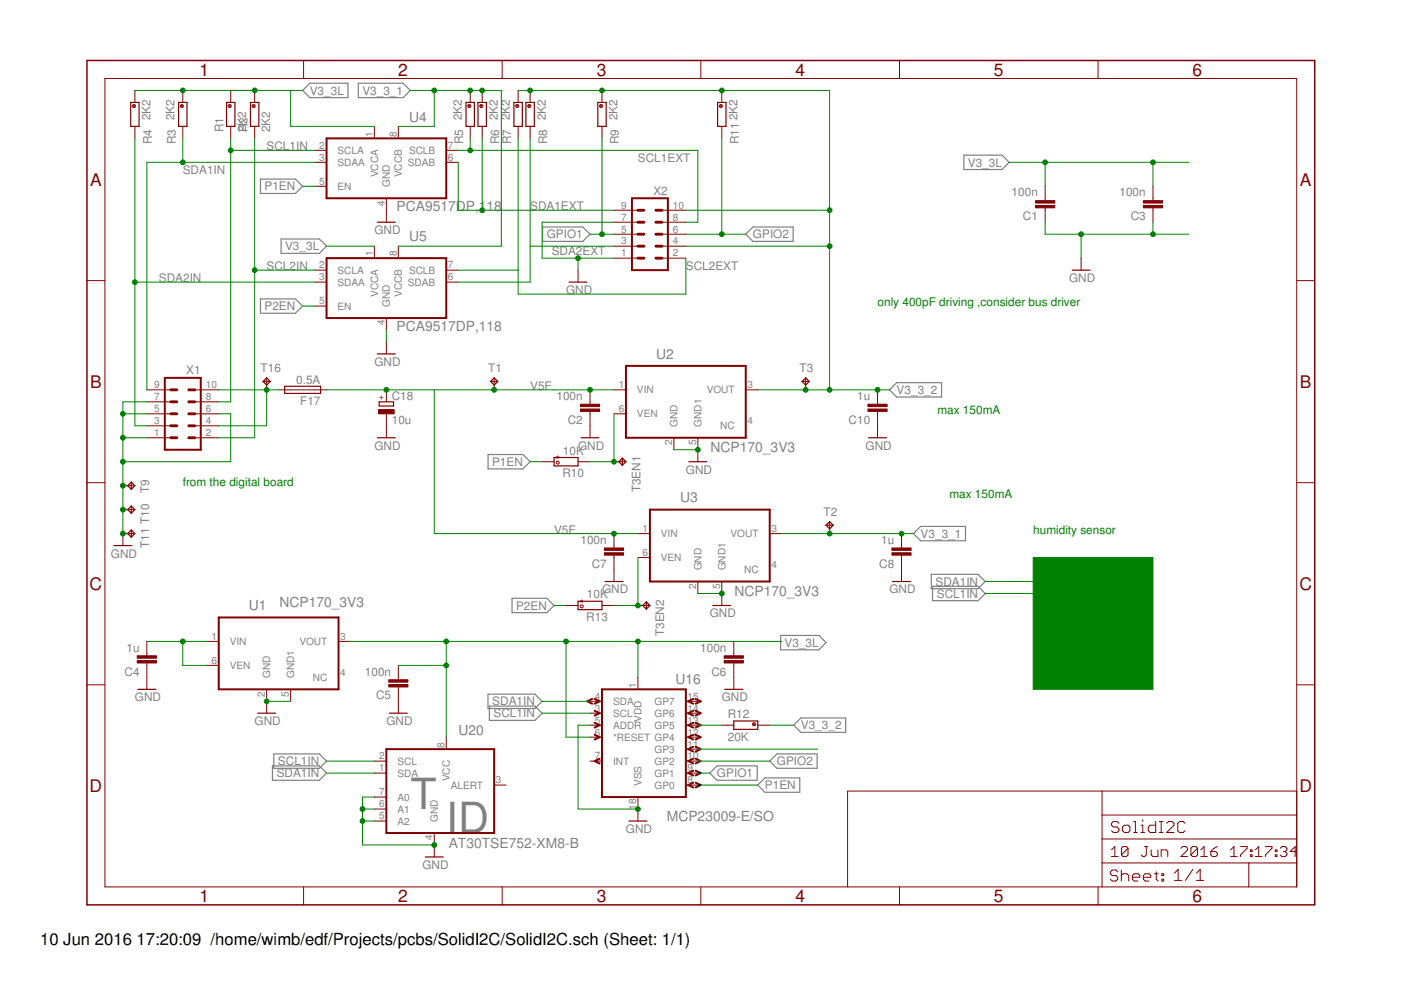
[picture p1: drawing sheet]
<svg xmlns="http://www.w3.org/2000/svg" width="297mm" height="210mm" viewBox="0 0 297 210" stroke-linecap="round" stroke-linejoin="round" font-family="sans-serif">
<g fill="none" stroke="#808080" stroke-width=".25">
<path d="M65.7 17.7h8.1v3h-8.1l-1.5-1.5zM76 17.7h9.5l1.5 1.5-1.5 1.5h-9.5zM55.2 38h7.4l1.6 1.5-1.6 1.5h-7.4zM204.4 32.9h8l1.6 1.5-1.6 1.5h-8zM59.6 50.7h8.1l1.5 1.5-1.5 1.5h-8.1zM115 48.1h8.6l1.5 1.6-1.5 1.5h-8.6zM159.6 48.1h8.6v3.1h-8.6l-1.5-1.5zM55.2 63.4h7.4l1.6 1.5-1.6 1.5h-7.4zM103.5 96.4h7.4l1.5 1.5-1.5 1.5h-7.4zM188.6 82.7l1.5-1.6h9.5v3.1h-9.5zM193.7 113.1l1.5-1.5h9.5v3.1h-9.5zM108.6 126.9h7.4l1.5 1.5-1.5 1.5h-7.4z"/>
<path d="M165.5 134.7h8.1l1.5 1.5-1.5 1.6h-8.1zM197.4 121.8h10l1.5 1.5-1.5 1.5h-10zM197.7 124.3h9.7l1.5 1.5-1.5 1.6h-9.7zM58 159.9h9.7l1.5 1.5-1.5 1.5h-9.7zM103.5 147.2h9.9l1.5 1.5-1.5 1.5h-9.9zM103.8 149.7h9.6l1.5 1.5-1.5 1.5h-9.6zM168.3 153.8l1.5-1.6h9.5v3.1h-9.5zM57.8 162.4h9.9l1.5 1.5-1.5 1.5h-9.9zM150.5 163.9l1.5-1.5h8.5v3h-8.5zM160.7 166.5l1.5-1.6h7.4v3.1h-7.4zM163.2 161.4l1.5-1.5h8.5v3h-8.5z"/>
</g>
<g fill="none" stroke="#800000" stroke-width=".21">
<path d="M22.2 16.6h252.7v171.4h-252.7zM28.6 19.2v2.5M38.8 19.2v2.5M48.9 19.2v2.5M54 19.2v2.5M64.4 12.8v3.8M99.7 19.2v2.5M102.2 19.2v2.5M106.5 12.8v3.8M109.9 19.2v2.5M112.4 19.2v2.5M127.6 19.2v2.5"/>
<path d="M148.6 12.8v3.8M153 19.2v2.5M190.7 12.8v3.8M232.8 12.8v3.8M28.6 26.8v2.5M38.8 26.8v2.5M48.9 26.8v2.5M54 26.8v2.5M66.7 31.9h2.5M66.7 39.5h2.5M66.7 34.4h2.5M79.4 26.8v2.5"/>
<path d="M84.5 26.8v2.5M94.6 31.9h2.6M94.6 34.4h2.6M99.7 26.8v2.5M102.2 26.8v2.5M109.9 26.8v2.5M112.4 26.8v2.5M127.6 26.8v2.5M153 26.8v2.5M221.6 39.5v3M244.5 39.5v3M18.4 59.5h3.8"/>
<path d="M66.7 57.3h2.5M66.7 59.8h2.5M79.4 52.2v2.5M81.9 42v5.1M84.5 52.2v2.5M94.6 57.3h2.6M94.6 59.8h2.6M122.6 57.3v2.5M130.2 54.7h5.1M130.2 52.2h5.1M130.2 49.7h5.1M130.2 47.1h5.1"/>
<path d="M130.2 44.6h5.1M140.3 54.7h5.1M140.3 52.2h5.1M140.3 49.7h5.1M140.3 47.1h5.1M140.3 44.6h5.1M221.6 44.1v3M229.2 54.7v2.6M244.5 44.1v3M274.9 59.5h3.8M66.7 64.9h2.5M81.9 67.4v2.6"/>
<path d="M81.9 72.5v2.5M31.1 82.7h5.1M31.1 92.8h5.1M31.1 90.3h5.1M31.1 87.7h5.1M31.1 85.2h5.1M41.3 82.7h5.1M41.3 92.8h5.1M41.3 90.3h5.1M41.3 87.7h5.1M41.3 85.2h5.1M56.5 80.1v2.6"/>
<path d="M59.1 82.7h10.1M81.9 82.7v2.5M81.9 87.7v5.1M104.8 80.1v2.6M114.9 97.9h2.6M122.6 97.9h2.5M125.1 82.7v3M125.1 87.2v5.6M130.2 97.9h2.5M130.2 82.7h2.5M130.2 87.7h2.5M142.9 92.8v2.6"/>
<path d="M148 92.8v5.1M158.1 82.7h2.6M170.8 80.1v2.6M186.1 82.7v3M186.1 87.2v5.6M18.4 102.3h3.8M26.1 103h2.5M26.1 108.1h2.5M28.6 113.1h-2.5v2.6M130.2 113.1v3.1M130.2 117.7v5.6M135.3 113.1h2.5"/>
<path d="M135.3 118.2h2.5M163.2 113.1h2.5M175.9 110.6v2.5M191.1 113.1v3.1M191.1 117.7v5.6M274.9 102.3h3.8M31.1 136v3M43.8 136h2.6M71.8 136h2.5M120 128.4h2.6M127.6 128.4h2.6M135.3 128.4h2.5"/>
<path d="M148 123.3v2.5M153 123.3v5.1M155.6 136v3M18.4 145.2h3.8M31.1 140.6v5.6M43.8 141.1h2.6M56.5 146.2v5M61.6 146.2v2.5M84.5 141.1v3M84.5 145.6v5.6M94.6 156.3v2.5M125.1 151.2h2.5"/>
<path d="M125.1 153.8h2.5M125.1 156.3h2.5M125.1 148.7h2.5M135.3 143.6v2.6M145.4 151.2h2.6M145.4 153.8h2.6M145.4 156.3h2.6M145.4 148.7h2.6M145.4 158.8h2.6M153 153.8h2.6M155.6 140.6v5.6M160.7 153.8h2.5"/>
<path d="M274.9 145.2h3.8M79.4 161.4h2.5M79.4 163.9h2.5M79.4 169h2.5M79.4 171.5h2.5M79.4 174.1h2.5M92.1 176.6v5.1M104.8 166.5h2.5M125.1 161.4h2.5M135.3 169v5.1M145.4 161.4h2.6M145.4 163.9h2.6"/>
<path d="M145.4 166.5h2.6M233.7 167.7v20.3M233.7 177.9h41.2M233.7 172.8h41.2M237.2 174.6l-.4-.4h-.7l-.4 .4v.4l.4 .3h.7l.4 .4v.4l-.4 .4h-.7l-.4-.4M238 175.3l.4-.3h.8l.4 .3v.8l-.4 .4h-.8l-.4-.4zM239.2 179.9v1.4l-.4 .3h-.7l-.3-.3M239.2 179.9l-.4-.4h-.7l-.3 .4v1.4M239.2 179.9l-1.4 1.4M240.3 174.2h.4v2.3M240.3 176.5h.8M241.9 176.5h.8"/>
<path d="M241.9 175h.4v1.5M242.3 173.8v.4M242.7 179.5h.7M243 179.5v1.8l-.3 .3h-.4l-.3-.3M245 174.2v2.3h-1.1l-.4-.4v-.8l.4-.3h1.1M245.8 174.2h.8M245.8 176.5h.8M246.2 174.2v2.3M247.4 174.6l.4-.4h.7l.4 .4v.4l-1.5 1.5h1.5M250.4 179.9l.3-.4h.7l.4 .4v.3l-1.4 1.4h1.4M251.2 174.6l-.3-.4h-.8l-.4 .4v1.5l.4 .4h.8l.3-.4M253.9 179.9v1.4l-.3 .3h-.8l-.3-.3"/>
<path d="M253.9 179.9l-.3-.4h-.8l-.3 .4v1.4M253.9 179.9l-1.4 1.4M258.1 179.5l-.7 .4-.7 .7M263 179.5h1.4v.4l-1.4 1.4v.3M268.3 179.5h1.4v.4l-1.4 1.4v.3M271.4 179.9l.4-.4h.7l.3 .4v.3l-.3 .4M274.9 167.7h-95.2v20.3M64.4 188v3.9M106.5 188v3.9M148.6 188v3.9M190.7 188v3.9M232.8 188v3.9"/>
<path d="M233.7 183h41.2M235.6 180.2l.8-.7v2.1M235.6 181.6h1.5M237 184.8l-.4-.3h-.8l-.4 .3v.5l.4 .3h.8l.4 .4v.4l-.4 .4h-.8l-.4-.4M237.7 184.5v2.3M237.7 185.6l.4-.3h.8l.4 .3v1.2M240.1 186h1.6v-.4l-.4-.3h-.8l-.4 .3v.8l.4 .4h.8M242.4 186h1.6v-.4l-.4-.3h-.8l-.4 .3v.8l.4 .4h.8M244.1 180.2v1.1l.3 .3h1.1v-1.4M244.8 185.3h.8M245.2 184.8v1.6l.4 .4M246.2 181.6v-1.4h1l.4 .4v1"/>
<path d="M246.3 185.3h.4v.3h-.4zM246.3 186.4h.4v.4h-.4zM249 185.1l.8-.8v2.4M249 186.7h1.6M252.9 184.3l-1.6 2.4M253.7 186.7h1.5M253.7 185.1l.8-.8v2.4M254.6 181.6h1.4M254.6 180.2l.7-.7v2.1M256.7 180.6h1.1l.3 .3v.4l-.3 .3h-.8l-.3-.3zM260.9 181.6h1.4M260.9 180.2l.7-.7v2.1"/>
<path d="M264.8 183v5M265.1 181.3h.4v.3h-.4zM265.1 180.2h.4v.4h-.4zM266.2 181.6h1.4M266.2 180.2l.7-.7v2.1M270.4 181.3h.3v.3h-.3zM270.4 180.2h.3v.4h-.3zM272.1 180.6h.4M272.5 180.6l.3 .3v.4l-.3 .3h-.7l-.4-.3M275 180.6h-1.5l1.1-1.1v2.1"/>
<circle cx="28.4" cy="22.5" r=".32"/>
<circle cx="38.6" cy="22.5" r=".32"/>
<circle cx="48.7" cy="22.5" r=".32"/>
<circle cx="53.8" cy="22.5" r=".32"/>
<circle cx="99.5" cy="22.5" r=".32"/>
<circle cx="102" cy="22.5" r=".32"/>
<circle cx="109.7" cy="22.5" r=".32"/>
<circle cx="112.2" cy="22.5" r=".32"/>
<circle cx="127.4" cy="22.5" r=".32"/>
<circle cx="152.8" cy="22.5" r=".32"/>
<circle cx="118.3" cy="98.1" r=".32"/>
<circle cx="123.3" cy="128.6" r=".32"/>
<circle cx="159.9" cy="153.6" r=".32"/>
</g>
<path d="M18.4 12.8h260.3v179.1h-260.3z" fill="none" stroke="#800000" stroke-width=".32"/>
<g fill="none" stroke="#800000" stroke-width=".25">
<path d="M27.7 21.7h1.8v5.1h-1.8zM37.9 21.7h1.7v5.1h-1.7zM48 21.7h1.8v5.1h-1.8zM53.1 21.7h1.8v5.1h-1.8zM98.8 21.7h1.8v5.1h-1.8zM101.3 21.7h1.8v5.1h-1.8zM109 21.7h1.7v5.1h-1.7zM111.5 21.7h1.8v5.1h-1.8zM126.7 21.7h1.8v5.1h-1.8zM152.1 21.7h1.8v5.1h-1.8zM80 47.1h3.8M120.6 59.8h3.9"/>
<path d="M227.3 57.3h3.8M80 75h3.8M55.8 80.9h1.5M55.8 80.9l.7-.8 .8 .8M55.8 80.9l.7 .7 .8-.7M60.3 81.9h7.7v1.5h-7.7zM80 92.8h3.8M80.4 85.2h3v.9h-3zM104 80.9h1.5M104 80.9l.8-.8 .7 .8M104 80.9l.8 .7 .7-.7M117.5 97h5.1v1.8h-5.1z"/>
<path d="M123.2 92.8h3.8M132 97.1l.7 .8-.7 .8M132 97.1l-.8 .8 .8 .8M132 97.1v1.6M146 97.9h3.9M170.1 80.9l.7-.8 .8 .8M170.1 80.9l.7 .7 .8-.7M170.1 80.9h1.5M184.1 92.8h3.9M24.2 115.7h3.8M27.8 102.2l.8 .8-.8 .7M27.8 102.2l-.7 .8 .7 .7"/>
<path d="M27.8 102.2v1.5M27.8 107.3v1.5M27.8 112.4v1.5M27.8 107.3l.8 .8-.8 .7M27.8 107.3l-.7 .8 .7 .7M27.8 112.4l.8 .7-.8 .8M27.8 112.4l-.7 .7 .7 .8M175.1 111.4l.8-.8 .8 .8M175.1 111.4l.8 .7 .8-.7M175.1 111.4h1.6M122.6 127.5h5v1.8h-5zM128.3 123.3h3.8"/>
<path d="M137 127.6l.8 .8-.8 .7M137 127.6l-.7 .8 .7 .7M137 127.6v1.5M151.1 128.4h3.8M189.2 123.3h3.8M29.2 146.2h3.8M54.6 151.2h3.8M82.5 151.2h3.9M153.7 146.2h3.8M155.6 152.9h5.1v1.7h-5.1zM133.3 174.1h3.9M90.2 181.7h3.8"/>
</g>
<g fill="#800000" stroke="#800000" stroke-width=".21">
<path d="M123.1 85.7h4v.5h-4z"/>
<path d="M123.1 86.7h4v.5h-4z"/>
<path d="M184 85.7h4.1v.5h-4.1z"/>
<path d="M184 86.7h4.1v.5h-4.1z"/>
<path d="M80.3 86.8h3.3v.9h-3.3z"/>
<path d="M219.6 42.5h4v.6h-4z"/>
<path d="M219.6 43.6h4v.5h-4z"/>
<path d="M242.4 42.5h4.1v.6h-4.1z"/>
<path d="M242.4 43.6h4.1v.5h-4.1z"/>
<path d="M29.1 139h4.1v.6h-4.1z"/>
<path d="M29.1 140.1h4.1v.5h-4.1z"/>
<path d="M82.4 144.1h4.1v.5h-4.1z"/>
<path d="M82.4 145.1h4.1v.5h-4.1z"/>
<path d="M153.5 139h4.1v.6h-4.1z"/>
<path d="M153.5 140.1h4.1v.5h-4.1z"/>
<path d="M128.1 116.2h4.1v.5h-4.1z"/>
<path d="M128.1 117.2h4.1v.5h-4.1z"/>
<path d="M189.1 116.2h4.1v.5h-4.1z"/>
<path d="M189.1 117.2h4.1v.5h-4.1z"/>
</g>
<g fill="none" stroke="#800000" stroke-width=".42">
<path d="M69.2 29.3h25.4v12.7h-25.4zM69.2 54.7h25.4v12.7h-25.4zM134 42h7.6v15.3h-7.6zM132.7 77.6h25.4v15.2h-25.4zM34.9 80.1h7.7v15.3h-7.7zM137.8 108.1h25.4v15.2h-25.4zM46.4 130.9h25.4v15.3h-25.4zM81.9 158.8h22.9v17.8h-22.9zM125.6 148.2l-1.1 .5 1.1 .5M126.1 150.7l1 .5-1 .5M126.1 153.2l1 .6-1 .5M126.1 155.8l1 .5-1 .5"/>
<path d="M126.1 148.2l1 .5-1 .5M127.6 146.2h17.8v22.8h-17.8zM147 158.3l-1.1 .5 1.1 .5M147 155.8l-1.1 .5 1.1 .5M147 153.2l-1.1 .6 1.1 .5M147 150.7l-1.1 .5 1.1 .5M147 148.2l-1.1 .5 1.1 .5M147.5 158.3l1 .5-1 .5M147.5 155.8l1 .5-1 .5M147.5 153.2l1 .6-1 .5M147.5 150.7l1 .5-1 .5M147.5 148.2l1 .5-1 .5"/>
<path d="M127.1 160.9l-1 .5 1 .5M147 165.9l-1.1 .6 1.1 .5M147 163.4l-1.1 .5 1.1 .5M147 160.9l-1.1 .5 1.1 .5M147.5 165.9l1 .6-1 .5M147.5 163.4l1 .5-1 .5M147.5 160.9l1 .5-1 .5"/>
</g>
<g fill="none" stroke="#800000" stroke-width=".61">
<path d="M135.3 44.6h1.2M135.3 47.1h1.2M135.3 49.7h1.2M135.3 52.2h1.2M135.3 54.7h1.2M139.1 44.6h1.2M139.1 47.1h1.2M139.1 49.7h1.2M139.1 52.2h1.2M139.1 54.7h1.2M36.2 82.7h1.3M36.2 85.2h1.3"/>
<path d="M36.2 87.7h1.3M36.2 90.3h1.3M36.2 92.8h1.3M40 82.7h1.3M40 85.2h1.3M40 87.7h1.3M40 90.3h1.3M40 92.8h1.3"/>
</g>
<path d="M219.1 118.2h25.4v28h-25.4z" fill="#008000" stroke="#008000" stroke-width=".21"/>
<g fill="none" stroke="#008000" stroke-width=".21">
<path d="M28.6 19.2h35.6M61.6 19.2v7.6h17.8M87 19.2h19.3v33h-21.8M92.1 19.2v7.6h-7.6M102.2 19.2v.7M109.9 19.2h66v63.5M28.6 29.3v61h2.5M38.8 29.3v5.1M48.9 29.3v55.9h-2.5M48.9 31.9h17.8M54 29.3v63.5h-7.6M64.2 39.5h2.5"/>
<path d="M66.7 34.4h-35.6v48.3M97.2 31.9h50.8v15.2h-2.6M97.2 34.4v10.2h33M99.7 29.3v2.6M102.2 29.3v15.3M109.9 29.3v33.1h35.5v-7.7M112.4 29.3v30.5h-15.2M127.6 29.3v20.4M153 29.3v20.4M214 34.4h38.1M221.6 34.4v5.1M244.5 34.4v5.1"/>
<path d="M28.6 59.8h38.1M54 57.3h12.7M69.2 52.2h10.2M97.2 57.3h12.7M112.4 52.2h17.8M122.6 54.7v2.6M125.1 49.7h5.1M130.2 47.1h-15.3v7.6h15.3M145.4 49.7h12.7M145.4 52.2h30.5M145.4 44.6h30.5M221.6 47.1v2.6h30.5"/>
<path d="M229.2 49.7v5M244.5 47.1v2.6M64.2 64.9h2.5M81.9 70v2.5M26.1 92.8h5M26.1 87.7h5M31.1 85.2h-5v27.9M46.4 87.7h2.5v10.2h-22.8M46.4 82.7h12.7M56.5 82.7v7.6h-10.1M69.2 82.7h61M92.1 82.7v30.4h43.2"/>
<path d="M112.4 97.9h2.5M130.2 87.7v10.2h-5.1M142.9 95.4h5.1M160.7 82.7h27.9M135.3 118.2v10.2h-5.1M165.7 113.1h28M31.1 136h12.7M38.8 136v5.1h5M74.3 136h91.4M94.6 136v20.3M117.5 128.4h2.5M120 136v20.3h5.1"/>
<path d="M135.3 136v7.6M148 125.8h5M208.9 125.8h10.2M208.9 123.3h10.2M56.5 148.7h5.1M84.5 141.1h10.1M114.9 148.7h10.2M114.9 151.2h10.2M125.1 153.8h-2.5v17.7h12.7M148 153.8h5M148 158.8h25.4M163.2 153.8h5.1"/>
<path d="M69.2 161.4h10.2M69.2 163.9h10.2M76.9 171.5h2.5M76.9 174.1h2.5M79.4 169h-2.5v10.2h15.2M148 161.4h15.2M148 163.9h2.5M148 166.5h12.7"/>
</g>
<g fill="#008000" stroke="#008000" stroke-width=".21">
<circle cx="26.1" cy="108.1" r=".51"/>
<circle cx="26.1" cy="113.1" r=".51"/>
<circle cx="26.1" cy="103" r=".51"/>
<circle cx="26.1" cy="92.8" r=".51"/>
<circle cx="26.1" cy="97.9" r=".51"/>
<circle cx="26.1" cy="87.7" r=".51"/>
<circle cx="122.6" cy="54.7" r=".51"/>
<circle cx="229.2" cy="49.7" r=".51"/>
<circle cx="244.5" cy="49.7" r=".51"/>
<circle cx="56.5" cy="148.7" r=".51"/>
<circle cx="135.3" cy="171.5" r=".51"/>
<circle cx="76.9" cy="171.5" r=".51"/>
<circle cx="76.9" cy="174.1" r=".51"/>
<circle cx="92.1" cy="179.2" r=".51"/>
<circle cx="148" cy="95.4" r=".51"/>
<circle cx="153" cy="125.8" r=".51"/>
<circle cx="125.1" cy="82.7" r=".51"/>
<circle cx="170.8" cy="82.7" r=".51"/>
<circle cx="186.1" cy="82.7" r=".51"/>
<circle cx="175.9" cy="82.7" r=".51"/>
<circle cx="175.9" cy="44.6" r=".51"/>
<circle cx="175.9" cy="52.2" r=".51"/>
<circle cx="112.4" cy="19.2" r=".51"/>
<circle cx="127.6" cy="19.2" r=".51"/>
<circle cx="153" cy="19.2" r=".51"/>
<circle cx="130.2" cy="97.9" r=".51"/>
<circle cx="104.8" cy="82.7" r=".51"/>
<circle cx="81.9" cy="82.7" r=".51"/>
<circle cx="56.5" cy="82.7" r=".51"/>
<circle cx="48.9" cy="31.9" r=".51"/>
<circle cx="54" cy="57.3" r=".51"/>
<circle cx="38.8" cy="34.4" r=".51"/>
<circle cx="28.6" cy="59.8" r=".51"/>
<circle cx="102.2" cy="44.6" r=".51"/>
<circle cx="99.7" cy="31.9" r=".51"/>
<circle cx="127.6" cy="49.7" r=".51"/>
<circle cx="153" cy="49.7" r=".51"/>
<circle cx="94.6" cy="141.1" r=".51"/>
<circle cx="94.6" cy="136" r=".51"/>
<circle cx="120" cy="136" r=".51"/>
<circle cx="135.3" cy="136" r=".51"/>
<circle cx="54" cy="19.2" r=".51"/>
<circle cx="38.8" cy="19.2" r=".51"/>
<circle cx="244.5" cy="34.4" r=".51"/>
<circle cx="221.6" cy="34.4" r=".51"/>
<circle cx="38.8" cy="136" r=".51"/>
<circle cx="130.2" cy="113.1" r=".51"/>
<circle cx="135.3" cy="128.4" r=".51"/>
<circle cx="175.9" cy="113.1" r=".51"/>
<circle cx="191.1" cy="113.1" r=".51"/>
<circle cx="92.1" cy="19.2" r=".51"/>
<circle cx="99.7" cy="19.2" r=".51"/>
<circle cx="102.2" cy="19.2" r=".51"/>
</g>
<g font-size="9.1" fill="#808080">
<text x="87" y="171.5">T</text>
<text x="94.6" y="176.6">ID</text>
</g>
<g font-size="3.7" fill="#800000">
<text x="42.3" y="16">1</text>
<text x="84.4" y="16">2</text>
<text x="126.5" y="16">3</text>
<text x="168.6" y="16">4</text>
<text x="210.7" y="16">5</text>
<text x="252.9" y="16">6</text>
<text x="19.1" y="39.4">A</text>
<text x="275.6" y="39.4">A</text>
<text x="19.1" y="82.2">B</text>
<text x="275.6" y="82.2">B</text>
<text x="19" y="125.1">C</text>
<text x="275.5" y="125.1">C</text>
<text x="19" y="167.9">D</text>
<text x="275.5" y="167.9">D</text>
<text x="42.3" y="191.2">1</text>
<text x="84.4" y="191.2">2</text>
<text x="126.5" y="191.2">3</text>
<text x="168.6" y="191.2">4</text>
<text x="210.7" y="191.2">5</text>
<text x="252.9" y="191.2">6</text>
</g>
<g font-size="3.5">
<text x="8.5" y="200.4">10 Jun 2016</text>
<text x="29" y="200.4">17:20:09 /home/wimb/edf/Projects/pcbs/SolidI2C/SolidI2C.sch (Sheet: 1/1)</text>
</g>
<g font-size="2.9" fill="#808080">
<text x="86.8" y="25.8">U4</text>
<text x="84.1" y="44.8">PCA9517DP,118</text>
<text x="86.8" y="51.2">U5</text>
<text x="84.1" y="70.2">PCA9517DP,118</text>
<text x="139.1" y="76.1">U2</text>
<text x="150.7" y="95.8">NCP170_3V3</text>
<text x="144.2" y="106.5">U3</text>
<text x="52.8" y="129.4">U1</text>
<text x="59.2" y="128.8">NCP170_3V3</text>
<text x="155.7" y="126.3">NCP170_3V3</text>
<text x="143.2" y="144.9">U16</text>
<text x="97.2" y="155.7">U20</text>
<text x="95.1" y="179.7">AT30TSE752-XM8-B</text>
<text x="141.4" y="174.2">MCP23009-E/SO</text>
</g>
<g font-size="2.5" fill="#800000">
<text x="29.9" y="23" transform="rotate(-90 29.9 23)">*</text>
<text x="40" y="23" transform="rotate(-90 40 23)">*</text>
<text x="50.2" y="23" transform="rotate(-90 50.2 23)">*</text>
<text x="55.3" y="23" transform="rotate(-90 55.3 23)">*</text>
<text x="101" y="23" transform="rotate(-90 101 23)">*</text>
<text x="103.5" y="23" transform="rotate(-90 103.5 23)">*</text>
<text x="111.1" y="23" transform="rotate(-90 111.1 23)">*</text>
<text x="113.7" y="23" transform="rotate(-90 113.7 23)">*</text>
<text x="128.9" y="23" transform="rotate(-90 128.9 23)">*</text>
<text x="154.3" y="23" transform="rotate(-90 154.3 23)">*</text>
<text x="117.8" y="98.4">*</text>
<text x="122.9" y="128.9">*</text>
<text x="159.4" y="155">*</text>
</g>
<g font-size="2.5" fill="#808080">
<text x="65.7" y="20.1">V3_3L</text>
<text x="76.8" y="20.1">V3_3_1</text>
<text x="31.9" y="25.5" transform="rotate(-90 31.9 25.5)">2K2</text>
<text x="37" y="25.5" transform="rotate(-90 37 25.5)">2K2</text>
<text x="47.4" y="28.1" transform="rotate(-90 47.4 28.1)">R1</text>
<text x="52.2" y="28.1" transform="rotate(-90 52.2 28.1)">2K2</text>
<text x="52.5" y="28.1" transform="rotate(-90 52.5 28.1)">R2</text>
<text x="57.3" y="28.1" transform="rotate(-90 57.3 28.1)">2K2</text>
<text x="97.9" y="25.5" transform="rotate(-90 97.9 25.5)">2K2</text>
<text x="105.5" y="25.5" transform="rotate(-90 105.5 25.5)">2K2</text>
<text x="108.1" y="25.5" transform="rotate(-90 108.1 25.5)">2K2</text>
<text x="115.7" y="25.5" transform="rotate(-90 115.7 25.5)">2K2</text>
<text x="130.9" y="25.5" transform="rotate(-90 130.9 25.5)">2K2</text>
<text x="156.3" y="25.5" transform="rotate(-90 156.3 25.5)">2K2</text>
<text x="32.2" y="30.6" transform="rotate(-90 32.2 30.6)">R4</text>
<text x="37.3" y="30.6" transform="rotate(-90 37.3 30.6)">R3</text>
<text x="56.5" y="31.9">SCL1IN</text>
<text x="98.2" y="30.6" transform="rotate(-90 98.2 30.6)">R5</text>
<text x="105.8" y="30.6" transform="rotate(-90 105.8 30.6)">R6</text>
<text x="108.4" y="30.6" transform="rotate(-90 108.4 30.6)">R7</text>
<text x="116" y="30.6" transform="rotate(-90 116 30.6)">R8</text>
<text x="131.2" y="30.6" transform="rotate(-90 131.2 30.6)">R9</text>
<text x="135.3" y="34.4">SCL1EXT</text>
<text x="156.6" y="30.6" transform="rotate(-90 156.6 30.6)">R11</text>
<text x="205.2" y="35.3">V3_3L</text>
<text x="38.8" y="37">SDA1IN</text>
<text x="56.1" y="40.4">P1EN</text>
<text x="138.5" y="41.3">X2</text>
<text x="214.5" y="41.7">100n</text>
<text x="237.3" y="41.7">100n</text>
<text x="112.4" y="44.6">SDA1EXT</text>
<text x="216.9" y="46.7">C1</text>
<text x="239.7" y="46.7">C3</text>
<text x="60.4" y="53.1">V3_3L</text>
<text x="79.4" y="49.7">GND</text>
<text x="115.9" y="50.5">GPIO1</text>
<text x="117" y="54">SDA2EXT</text>
<text x="159.6" y="50.5">GPIO2</text>
<text x="33.7" y="59.8">SDA2IN</text>
<text x="56.5" y="57.3">SCL2IN</text>
<text x="145.4" y="57.3">SCL2EXT</text>
<text x="226.7" y="59.8">GND</text>
<text x="56.1" y="65.8">P2EN</text>
<text x="120" y="62.3">GND</text>
<text x="79.4" y="77.6">GND</text>
<text x="39.5" y="79.4">X1</text>
<text x="55.3" y="78.9">T16</text>
<text x="62.8" y="81.5">0.5A</text>
<text x="103.5" y="78.9">T1</text>
<text x="112.4" y="82.7">V5F</text>
<text x="169.5" y="78.9">T3</text>
<text x="190.1" y="83.6">V3_3_2</text>
<text x="63.6" y="85.8">F17</text>
<text x="83.1" y="89.8">10u</text>
<text x="83.1" y="84.7">C18</text>
<text x="118" y="84.8">100n</text>
<text x="120.4" y="89.9">C2</text>
<text x="179.9" y="89.9">C10</text>
<text x="181.7" y="84.8">1u</text>
<text x="79.4" y="95.4">GND</text>
<text x="122.6" y="95.4">GND</text>
<text x="183.5" y="95.4">GND</text>
<text x="104.3" y="98.8">P1EN</text>
<text x="119.2" y="101.2">R10</text>
<text x="119.4" y="96.4">10K</text>
<text x="145.4" y="100.4">GND</text>
<text x="31.6" y="104.6" transform="rotate(-90 31.6 104.6)">T9</text>
<text x="135.8" y="104.4" transform="rotate(-90 135.8 104.4)">T3EN1</text>
<text x="117.5" y="113.1">V5F</text>
<text x="174.6" y="109.3">T2</text>
<text x="23.5" y="118.2">GND</text>
<text x="31.6" y="116.2" transform="rotate(-90 31.6 116.2)">T11 T10</text>
<text x="123.1" y="115.3">100n</text>
<text x="186.8" y="115.3">1u</text>
<text x="195.2" y="114">V3_3_1</text>
<text x="125.5" y="120.4">C7</text>
<text x="127.6" y="125.8">GND</text>
<text x="186.4" y="120.4">C8</text>
<text x="188.6" y="125.8">GND</text>
<text x="198.3" y="124.2">SDA1IN</text>
<text x="109.4" y="129.3">P2EN</text>
<text x="124.3" y="131.6">R13</text>
<text x="124.4" y="126.8">10K</text>
<text x="150.5" y="130.9">GND</text>
<text x="198.6" y="126.7">SCL1IN</text>
<text x="140.8" y="134.9" transform="rotate(-90 140.8 134.9)">T3EN2</text>
<text x="166.3" y="137.1">V3_3L</text>
<text x="26.4" y="143.2">C4</text>
<text x="26.8" y="138.1">1u</text>
<text x="77.4" y="143.2">100n</text>
<text x="148.5" y="138.1">100n</text>
<text x="150.9" y="143.2">C6</text>
<text x="28.6" y="148.7">GND</text>
<text x="79.7" y="148.3">C5</text>
<text x="104.4" y="149.6">SDA1IN</text>
<text x="153" y="148.7">GND</text>
<text x="54" y="153.8">GND</text>
<text x="81.9" y="153.8">GND</text>
<text x="104.7" y="152.1">SCL1IN</text>
<text x="154.3" y="152.3">R12</text>
<text x="169.8" y="154.7">V3_3_2</text>
<text x="154.3" y="157.1">20K</text>
<text x="58.7" y="164.8">SDA1IN</text>
<text x="58.9" y="162.3">SCL1IN</text>
<text x="152" y="164.8">GPIO1</text>
<text x="162.2" y="167.3">P1EN</text>
<text x="164.7" y="162.3">GPIO2</text>
<text x="132.7" y="176.6">GND</text>
<text x="89.5" y="184.2">GND</text>
</g>
<g font-size="2.5" fill="#008000">
<text x="186" y="64.9">only 400pF driving ,consider bus driver</text>
<text x="198.7" y="87.7">max 150mA</text>
<text x="38.8" y="103">from the digital board</text>
<text x="201.3" y="105.5">max 150mA</text>
<text x="219.1" y="113.1">humidity sensor</text>
</g>
<g font-size="2.1" fill="#808080">
<text x="79" y="29" transform="rotate(-90 79 29)">1</text>
<text x="84.1" y="29" transform="rotate(-90 84.1 29)">8</text>
<text x="67.7" y="31.5">2</text>
<text x="67.7" y="34.1">3</text>
<text x="71.6" y="32.6">SCLA</text>
<text x="71.6" y="35.2">SDAA</text>
<text x="86.5" y="35.2">SDAB</text>
<text x="86.7" y="32.6">SCLB</text>
<text x="95" y="31.5">7</text>
<text x="95" y="34.1">6</text>
<text x="67.7" y="39.1">5</text>
<text x="71.6" y="40.3">EN</text>
<text x="80.1" y="37.6" transform="rotate(-90 80.1 37.6)">VCCA</text>
<text x="82.7" y="39.7" transform="rotate(-90 82.7 39.7)">GND</text>
<text x="85.2" y="37.6" transform="rotate(-90 85.2 37.6)">VCCB</text>
<text x="81.6" y="43.6" transform="rotate(-90 81.6 43.6)">4</text>
<text x="131.7" y="46.8">7</text>
<text x="131.7" y="44.2">9</text>
<text x="142.7" y="46.8">8</text>
<text x="142.7" y="44.2">10</text>
<text x="131.7" y="51.8">3</text>
<text x="131.7" y="49.3">5</text>
<text x="142.7" y="51.8">4</text>
<text x="142.7" y="49.3">6</text>
<text x="67.7" y="56.9">2</text>
<text x="67.7" y="59.5">3</text>
<text x="71.6" y="58">SCLA</text>
<text x="79" y="54.4" transform="rotate(-90 79 54.4)">1</text>
<text x="84.1" y="54.4" transform="rotate(-90 84.1 54.4)">8</text>
<text x="86.7" y="58">SCLB</text>
<text x="95" y="56.9">7</text>
<text x="95" y="59.5">6</text>
<text x="131.7" y="54.4">1</text>
<text x="142.7" y="54.4">2</text>
<text x="67.7" y="64.5">5</text>
<text x="71.6" y="65.6">EN</text>
<text x="71.6" y="60.6">SDAA</text>
<text x="80.1" y="63" transform="rotate(-90 80.1 63)">VCCA</text>
<text x="82.7" y="65.1" transform="rotate(-90 82.7 65.1)">GND</text>
<text x="85.2" y="63" transform="rotate(-90 85.2 63)">VCCB</text>
<text x="86.5" y="60.6">SDAB</text>
<text x="81.6" y="69" transform="rotate(-90 81.6 69)">4</text>
<text x="32.7" y="82.3">9</text>
<text x="43.6" y="82.3">10</text>
<text x="131.2" y="82.3">1</text>
<text x="135.1" y="83.4">VIN</text>
<text x="149.8" y="83.4">VOUT</text>
<text x="158.5" y="82.3">3</text>
<text x="32.7" y="89.9">3</text>
<text x="32.7" y="87.4">5</text>
<text x="32.7" y="84.8">7</text>
<text x="43.6" y="89.9">4</text>
<text x="43.6" y="87.4">6</text>
<text x="43.6" y="84.8">8</text>
<text x="131.2" y="87.4">6</text>
<text x="135.1" y="88.5">VEN</text>
<text x="158.5" y="89.9">4</text>
<text x="32.7" y="92.5">1</text>
<text x="43.6" y="92.5">2</text>
<text x="142.5" y="94.4" transform="rotate(-90 142.5 94.4)">2</text>
<text x="143.6" y="90.5" transform="rotate(-90 143.6 90.5)">GND</text>
<text x="147.6" y="94.4" transform="rotate(-90 147.6 94.4)">5</text>
<text x="148.7" y="90.5" transform="rotate(-90 148.7 90.5)">GND1</text>
<text x="152.7" y="91">NC</text>
<text x="136.3" y="112.8">1</text>
<text x="140.1" y="113.9">VIN</text>
<text x="154.9" y="113.9">VOUT</text>
<text x="163.5" y="112.8">3</text>
<text x="136.3" y="117.9">6</text>
<text x="140.1" y="119">VEN</text>
<text x="147.6" y="124.8" transform="rotate(-90 147.6 124.8)">2</text>
<text x="148.7" y="121" transform="rotate(-90 148.7 121)">GND</text>
<text x="152.7" y="124.8" transform="rotate(-90 152.7 124.8)">5</text>
<text x="153.8" y="121" transform="rotate(-90 153.8 121)">GND1</text>
<text x="157.8" y="121.5">NC</text>
<text x="163.5" y="120.4">4</text>
<text x="44.8" y="135.6">1</text>
<text x="48.7" y="136.8">VIN</text>
<text x="63.5" y="136.8">VOUT</text>
<text x="72.1" y="135.6">3</text>
<text x="44.8" y="140.7">6</text>
<text x="48.7" y="141.8">VEN</text>
<text x="57.3" y="143.8" transform="rotate(-90 57.3 143.8)">GND</text>
<text x="62.4" y="143.8" transform="rotate(-90 62.4 143.8)">GND1</text>
<text x="72.1" y="143.3">4</text>
<text x="56.2" y="147.7" transform="rotate(-90 56.2 147.7)">2</text>
<text x="61.3" y="147.7" transform="rotate(-90 61.3 147.7)">5</text>
<text x="66.3" y="144.4">NC</text>
<text x="126.1" y="148.3">4</text>
<text x="130" y="149.4">SDA</text>
<text x="134.9" y="145.8" transform="rotate(-90 134.9 145.8)">1</text>
<text x="138.8" y="149.4">GP7</text>
<text x="145.8" y="148.3">15</text>
<text x="126.1" y="150.9">3</text>
<text x="126.1" y="153.4">5</text>
<text x="126.1" y="155.9">6</text>
<text x="130" y="152">SCL</text>
<text x="130" y="154.5">ADDR</text>
<text x="136" y="153" transform="rotate(-90 136 153)">VDD</text>
<text x="138.8" y="154.5">GP5</text>
<text x="138.8" y="152">GP6</text>
<text x="145.8" y="155.9">12</text>
<text x="145.8" y="153.4">13</text>
<text x="145.8" y="150.9">14</text>
<text x="80.4" y="161">2</text>
<text x="94.3" y="158.5" transform="rotate(-90 94.3 158.5)">8</text>
<text x="126.1" y="161">7</text>
<text x="130" y="157.1">*RESET GP4</text>
<text x="138.8" y="159.6">GP3</text>
<text x="145.8" y="161">10</text>
<text x="145.8" y="158.5">11</text>
<text x="80.4" y="163.6">1</text>
<text x="84.3" y="162.1">SCL</text>
<text x="84.3" y="164.7">SDA</text>
<text x="95.4" y="165.7" transform="rotate(-90 95.4 165.7)">VCC</text>
<text x="95.6" y="167.2">ALERT</text>
<text x="105.1" y="166.1">3</text>
<text x="130" y="162.1">INT</text>
<text x="136" y="166.7" transform="rotate(-90 136 166.7)">VSS</text>
<text x="138.8" y="167.2">GP0</text>
<text x="138.8" y="164.7">GP1</text>
<text x="138.8" y="162.1">GP2</text>
<text x="145.8" y="166.1">8</text>
<text x="145.8" y="163.6">9</text>
<text x="80.4" y="168.6">7</text>
<text x="80.4" y="171.2">6</text>
<text x="80.4" y="173.7">5</text>
<text x="84.3" y="169.8">A0</text>
<text x="84.3" y="172.3">A1</text>
<text x="134.9" y="171.7" transform="rotate(-90 134.9 171.7)">18</text>
<text x="84.3" y="174.8">A2</text>
<text x="91.7" y="178.2" transform="rotate(-90 91.7 178.2)">4</text>
<text x="92.8" y="174.3" transform="rotate(-90 92.8 174.3)">GND</text>
</g>
<text font-size="1.8" fill="#800000" x="81.3" y="84.8" transform="rotate(-90 81.3 84.8)">+</text>
</svg>
